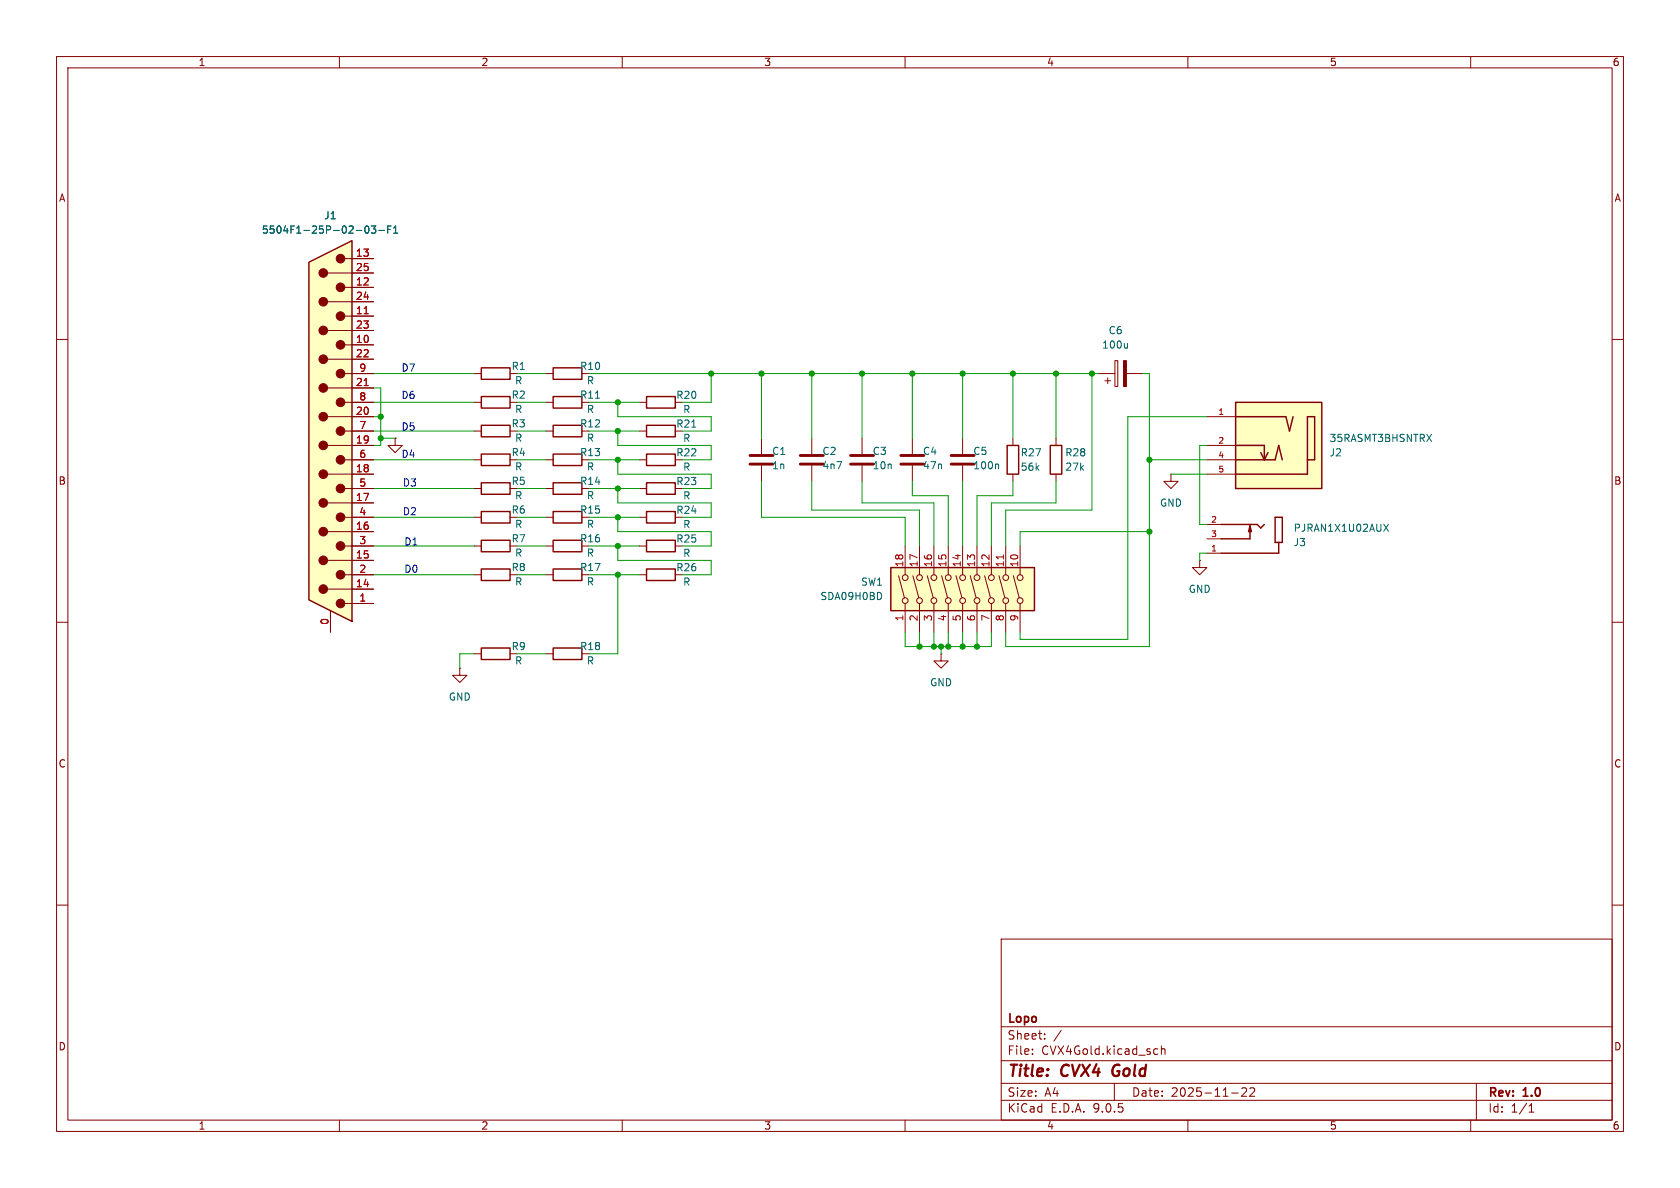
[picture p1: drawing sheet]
<svg xmlns="http://www.w3.org/2000/svg" width="297mm" height="210mm" viewBox="0 0 297 210" stroke-linecap="round" stroke-linejoin="round" font-family="sans-serif">
<g fill="none" stroke="#840000" stroke-width=".18">
<path d="M10 10h277v190h-277zM12 12h273v186h-273zM60 10v2M110 10v2M160 10v2M210 10v2M260 10v2M10 60h2M96.5 66h1.3M179.1 77.5v1.2M186.7 77.5v1.2M285 60h2"/>
<path d="M83.8 91.4h1.3M83.8 86.4h1.3M179.1 83.8v1.3M186.7 83.8v1.3M207 83.8v1.3h1.3l-1.3 1.3-1.3-1.3h1.3M207 83.8h.1M212.1 99.1v1.2h1.3l-1.3 1.3-1.3-1.3h1.3M212.1 99.1h.1M10 110h2M81.3 118.1v1.3h1.2l-1.2 1.3-1.3-1.3h1.3M81.3 118.1h.1M83.8 101.6h1.3"/>
<path d="M83.8 115.6h1.3M96.5 101.6h1.3M96.5 115.6h1.3M285 110h2M10 160h2M177 166h108v32h-108zM285 160h2M60 198v2M110 198v2M160 198v2M177 194.5h108M177 191.5h108"/>
<path d="M177 187.5h108M177 181.5h108M182.5 186.3v.1M182.5 185.5v.1M184.7 183.6v.1M184.7 182.8v.1M187.6 182.1l-1.3 2M197 191.5v3M204.2 185.4l.5 .1M204.7 186.3l-.5 .1M205.3 185.5l.2-.1 .4 .1 .1 .9M205.3 184.9v1.5"/>
<path d="M210 198v2M217.7 193.2h1.2M219.5 192.4l.6-.1 .2 .1 .1 .3-.9 1.1h.9M221 192.4l.5-.1 .2 .1 .1 .3-.9 1.1h.9M260 198v2M261 191.5v6.5M270.3 196.6h.9M270.3 195.5l.4-.4v1.5"/>
</g>
<path d="M196.9 188.5a1.27 1.27 0 0 0 0 1.6" fill="none" stroke="#840000" stroke-width=".4"/>
<path d="M97.8 65h5.1v2.1h-5.1zM178.1 78.7h2v5.1h-2zM185.7 78.7h2v5.1h-2zM85.1 90.4h5.1v2.1h-5.1zM85.1 85.3h5.1v2.1h-5.1zM85.1 100.6h5.1v2h-5.1zM85.1 114.6h5.1v2h-5.1zM97.8 100.6h5.1v2h-5.1zM97.8 114.6h5.1v2h-5.1z" fill="none" stroke="#840000" stroke-width=".25"/>
<path d="M218.4 71.1h15.3v15.3h-15.3z" fill="#ffffc2"/>
<g fill="none" stroke="#840000" stroke-width=".25">
<path d="M85.1 75.2h5.1v2h-5.1zM114.3 70.1h5.1v2h-5.1zM114.3 75.2h5.1v2h-5.1zM218.4 71.1h15.3v15.3h-15.3zM218.4 73.7h8.9l.7 2.5 .6-2.5M218.4 78.7h5.1v2.6M85.1 95.5h5.1v2h-5.1zM114.3 95.5h5.1v2h-5.1zM114.3 90.4h5.1v2.1h-5.1zM114.3 85.3h5.1v2.1h-5.1zM114.3 80.3h5.1v2h-5.1zM215.9 92.7h6.3l.7 .6 .6-.6"/>
<path d="M218.4 81.3h7l.7-2.6 .6 2.6M221 92.7v2.6h-5.1M222.9 80l.6 1.3M224.2 80l-.7 1.3M225.4 91.4h1.3v4.5h-1.3zM226.1 95.9v1.9h-10.2M231.1 81.3h1.3v-7.6h-1.3v10.1h-12.7M114.3 100.6h5.1v2h-5.1z"/>
</g>
<g fill="none" stroke="#840000" stroke-width=".18">
<path d="M83.8 76.2h1.3M113 76.2h1.3M113 71.1h1.3M134.6 77.5v2.8M143.5 77.5v2.8M152.4 77.5v2.8M161.3 77.5v2.8M170.2 77.5v2.8M194.3 66h2.8M195.3 67.3h1M195.8 66.8v1M197.1 63.8h.5v4.5h-.5z"/>
<path d="M199.1 66h2.8M213.4 73.7h5M213.4 78.7h5M83.8 96.5h1.3M113 81.3h1.3M113 96.5h1.3M113 91.4h1.3M113 86.4h1.3M134.6 82.3v2.8M143.5 82.3v2.8M152.4 82.3v2.8M161.3 82.3v2.8"/>
<path d="M170.2 82.3v2.8M213.4 81.3h5M213.4 83.8h5M213.4 92.7h2.5M213.4 95.3h2.5M213.4 97.8h2.5M113 101.6h1.3"/>
</g>
<path d="M221 93l.2 1h-.5z" fill="#840000" stroke="#840000" stroke-width=".25"/>
<path d="M122.3 75.5h.7M199.3 60.7v.8M199.3 61.4l-.2 .1M176.4 82l.1 .2v.7M244.6 92.7l.9 1.2M245.5 92.7l-.9 1.2" fill="none" stroke="#006464" stroke-width=".18"/>
<path d="M198.6 63.8h.5v4.5h-.5z" fill="#840000" stroke="#840000" stroke-width=".18"/>
<path d="M132.6 80.5h4.1M132.6 82h4.1M141.5 80.5h4M141.5 82h4M150.4 80.5h4M150.4 82h4M159.3 80.5h4M159.3 82h4M168.1 80.5h4.1M168.1 82h4.1" fill="none" stroke="#840000" stroke-width=".51"/>
<path d="M157.5 100.3h25.4v7.7h-25.4z" fill="#ffffc2"/>
<g fill="none" stroke="#840000" stroke-width=".18">
<path d="M83.8 66h1.3M83.8 71.1h1.3M83.8 81.3h1.3M96.5 86.4h1.3M160 96.5v5.1M162.6 96.5v5.1M165.1 96.5v5.1M167.6 96.5v5.1M170.2 96.5v5.1M172.7 96.5v5.1M175.3 96.5v5.1M177.8 96.5v5.1"/>
<path d="M180.3 96.5v5.1M158.9 101.8l1 3.9M160 106.7v5.1M161.4 101.8l1 3.9M162.6 106.7v5.1M163.9 101.8l1.1 3.9M165.1 106.7v5.1M166.4 115.6v1.2h1.2l-1.2 1.3-1.3-1.3h1.3M166.4 115.6h.1M166.5 101.8l1 3.9M167.6 106.7v5.1M169 101.8l1.1 3.9"/>
<path d="M170.2 106.7v5.1M171.5 101.8l1.1 3.9M172.7 106.7v5.1M174.1 101.8l1 3.9M175.3 106.7v5.1M176.6 101.8l1 3.9M177.8 106.7v5.1M179.1 101.8l1.1 3.9M180.3 106.7v5.1"/>
<circle cx="160" cy="106.2" r=".51"/>
<circle cx="160" cy="102.1" r=".51"/>
<circle cx="162.6" cy="102.1" r=".51"/>
<circle cx="162.6" cy="106.2" r=".51"/>
<circle cx="165.1" cy="106.2" r=".51"/>
<circle cx="165.1" cy="102.1" r=".51"/>
<circle cx="167.6" cy="106.2" r=".51"/>
<circle cx="167.6" cy="102.1" r=".51"/>
<circle cx="170.2" cy="102.1" r=".51"/>
<circle cx="170.2" cy="106.2" r=".51"/>
<circle cx="172.7" cy="102.1" r=".51"/>
<circle cx="172.7" cy="106.2" r=".51"/>
<circle cx="175.3" cy="102.1" r=".51"/>
<circle cx="175.3" cy="106.2" r=".51"/>
<circle cx="177.8" cy="102.1" r=".51"/>
<circle cx="177.8" cy="106.2" r=".51"/>
<circle cx="180.3" cy="106.2" r=".51"/>
<circle cx="180.3" cy="102.1" r=".51"/>
</g>
<path d="M85.1 65h5.1v2.1h-5.1zM85.1 70.1h5.1v2h-5.1zM85.1 80.3h5.1v2h-5.1zM97.8 85.3h5.1v2.1h-5.1zM157.5 100.3h25.4v7.7h-25.4z" fill="none" stroke="#840000" stroke-width=".25"/>
<path d="M177.4 98.1v.7" fill="none" stroke="#a90000" stroke-width=".18"/>
<path d="M155.7 104.9l.2 .4-.2 .5" fill="none" stroke="#006464" stroke-width=".18"/>
<path d="M54.6 46.4l7.6-3.9v67.4l-7.6-3.9z" fill="#ffffc2"/>
<g fill="none" stroke="#840000" stroke-width=".18">
<path d="M57.9 48.3h8.1M57.9 53.3h8.1M57.9 58.4h8.1M61 45.7h5M61 50.8h5M61 55.9h5M57.9 63.5h8.1M57.9 68.6h8.1M57.9 73.7h8.1M57.9 78.7h8.1M61 61h5M61 66h5"/>
<path d="M61 71.1h5M61 76.2h5M69.8 77.5v1.2h1.3l-1.3 1.3-1.2-1.3h1.2M69.8 77.5h.1M96.5 71.1h1.3M96.5 76.2h1.3M57.9 83.8h8.1M57.9 88.9h8.1M57.9 94h8.1M57.9 99.1h8.1M61 81.3h5M61 86.4h5"/>
<path d="M61 91.4h5M61 96.5h5M96.5 81.3h1.3M96.5 91.4h1.3M96.5 96.5h1.3M57.9 104.1h8.1M58.4 108v3.8M61 101.6h5M61 106.7h5"/>
</g>
<path d="M54.6 46.4l7.6-3.9v67.4l-7.6-3.9zM97.8 70.1h5.1v2h-5.1zM97.8 75.2h5.1v2h-5.1zM97.8 95.5h5.1v2h-5.1zM97.8 90.4h5.1v2.1h-5.1zM97.8 80.3h5.1v2h-5.1z" fill="none" stroke="#840000" stroke-width=".25"/>
<g fill="#840000" stroke="#840000" stroke-width=".18">
<circle cx="60.2" cy="45.7" r=".76"/>
<circle cx="60.2" cy="50.8" r=".76"/>
<circle cx="60.2" cy="55.9" r=".76"/>
<circle cx="60.2" cy="61" r=".76"/>
<circle cx="60.2" cy="66" r=".76"/>
<circle cx="60.2" cy="71.1" r=".76"/>
<circle cx="60.2" cy="76.2" r=".76"/>
<circle cx="60.2" cy="81.3" r=".76"/>
<circle cx="60.2" cy="86.4" r=".76"/>
<circle cx="60.2" cy="91.4" r=".76"/>
<circle cx="60.2" cy="96.5" r=".76"/>
<circle cx="60.2" cy="101.6" r=".76"/>
<circle cx="60.2" cy="106.7" r=".76"/>
<circle cx="57.1" cy="48.3" r=".76"/>
<circle cx="57.1" cy="53.3" r=".76"/>
<circle cx="57.1" cy="58.4" r=".76"/>
<circle cx="57.1" cy="63.5" r=".76"/>
<circle cx="57.1" cy="68.6" r=".76"/>
<circle cx="57.1" cy="73.7" r=".76"/>
<circle cx="57.1" cy="78.7" r=".76"/>
<circle cx="57.1" cy="83.8" r=".76"/>
<circle cx="57.1" cy="88.9" r=".76"/>
<circle cx="57.1" cy="94" r=".76"/>
<circle cx="57.1" cy="99.1" r=".76"/>
<circle cx="57.1" cy="104.1" r=".76"/>
</g>
<path d="M64.4 55.5h.7M64.4 68.2h.7" fill="none" stroke="#a90000" stroke-width=".18"/>
<path d="M65.6 39.9h.8l-.4 .5 .4 .2v.5l-.2 .1-.6-.1M69.2 39.9h-.7v1.3M64.7 40l.1-.1a.68 .68 0 0 1 .4 .7 .68 .68 0 0 1-.4 .6 .84 .84 0 0 1-.1-1.2zM67 40.7h.9M68.5 40.6h.5M69.6 41.2h.7M69.6 40.3l.3-.4v1.3M105.3 70.4h.7" fill="none" stroke="#006464" stroke-width=".18"/>
<g fill="none" stroke="#009600" stroke-width=".18">
<path d="M66 76.2h17.8M66 66h17.8M66 71.1h17.8M66 68.6h1.3v10.1h-1.3M66 73.7h1.3M67.3 77.5h2.5M91.4 76.2h5.1M91.4 66h5.1M91.4 71.1h5.1M104.1 76.2h8.9M104.1 66h90.2M104.1 71.1h8.9"/>
<path d="M109.2 71.1v2.6h16.5v2.5h-5.1M109.2 76.2v2.5h16.5v2.6h-5.1M125.7 66v5.1h-5.1M134.6 66v11.5M143.5 66v11.5M152.4 66v11.5M161.3 66v11.5M170.2 66v11.5M179.1 66v11.5M186.7 66v11.5M193 66v24.2h-15.2v6.3M201.9 66h1.3v48.3h-25.4v-2.5"/>
<path d="M213.4 78.7h-1.3v14h1.3M213.4 73.7h-14v39.3h-19.1v-1.2M66 91.4h17.8M66 86.4h17.8M66 81.3h17.8M66 96.5h17.8M91.4 91.4h5.1M91.4 86.4h5.1M91.4 81.3h5.1M91.4 96.5h5.1M104.1 91.4h8.9M104.1 86.4h8.9"/>
<path d="M104.1 81.3h8.9M104.1 96.5h8.9M109.2 86.4v2.5h16.5v2.5h-5.1M109.2 81.3v2.5h16.5v2.6h-5.1M109.2 91.4v2.6h16.5v2.5h-5.1M109.2 96.5v2.6h16.5v2.5h-5.1M134.6 85.1v6.3h25.4v5.1M143.5 85.1v5.1h19.1v6.3M152.4 85.1v3.8h12.7v7.6M161.3 85.1v2.5h6.3v8.9M170.2 85.1v11.4M179.1 85.1v2.5h-6.4v8.9"/>
<path d="M186.7 85.1v3.8h-11.4v7.6M203.2 81.3h10.2M203.2 94h-22.9v2.5M207 83.8h6.4M213.4 97.8h-1.3v1.3M66 101.6h17.8M83.8 115.6h-2.5v2.5M91.4 101.6h5.1M91.4 115.6h5.1M104.1 101.6h8.9M109.2 101.6v14h-5.1M160 111.8v2.5h15.3v-2.5"/>
<path d="M162.6 111.8v2.5M165.1 111.8v2.5M166.4 114.3v1.3M167.6 111.8v2.5M170.2 111.8v2.5M172.7 111.8v2.5"/>
</g>
<g fill="#009600" stroke="#009600" stroke-width=".18">
<circle cx="67.3" cy="77.5" r=".46"/>
<circle cx="67.3" cy="73.7" r=".46"/>
<circle cx="203.2" cy="94" r=".46"/>
<circle cx="203.2" cy="81.3" r=".46"/>
<circle cx="193" cy="66" r=".46"/>
<circle cx="186.7" cy="66" r=".46"/>
<circle cx="179.1" cy="66" r=".46"/>
<circle cx="161.3" cy="66" r=".46"/>
<circle cx="143.5" cy="66" r=".46"/>
<circle cx="152.4" cy="66" r=".46"/>
<circle cx="170.2" cy="66" r=".46"/>
<circle cx="125.7" cy="66" r=".46"/>
<circle cx="134.6" cy="66" r=".46"/>
<circle cx="109.2" cy="76.2" r=".46"/>
<circle cx="109.2" cy="71.1" r=".46"/>
<circle cx="109.2" cy="81.3" r=".46"/>
<circle cx="109.2" cy="86.4" r=".46"/>
<circle cx="109.2" cy="96.5" r=".46"/>
<circle cx="109.2" cy="91.4" r=".46"/>
<circle cx="109.2" cy="101.6" r=".46"/>
<circle cx="165.1" cy="114.3" r=".46"/>
<circle cx="162.6" cy="114.3" r=".46"/>
<circle cx="166.4" cy="114.3" r=".46"/>
<circle cx="172.7" cy="114.3" r=".46"/>
<circle cx="170.2" cy="114.3" r=".46"/>
<circle cx="167.6" cy="114.3" r=".46"/>
</g>
<g font-size="2.8" fill="#840000">
<text x="178" y="190.9">Title:</text>
<text x="187.7" y="190.9">CVX4</text>
<text x="197.5" y="190.9">Gold</text>
</g>
<g font-size="2.1" fill="#840000">
<text x="178" y="184">Sheet:</text>
<text x="178" y="181.2">Lopo</text>
<text x="178" y="186.7">File:</text>
<text x="184.1" y="186.7">CVX4Gold.kicad_sch</text>
<text x="178" y="196.9">KiCad</text>
<text x="178" y="194.1">Size:</text>
<text x="184.7" y="194.1">A4</text>
<text x="185.7" y="196.9">E.D.A.</text>
<text x="193.3" y="196.9">9.0.5</text>
<text x="200" y="194.1">Date:</text>
<text x="207" y="194.1">2025-11-22</text>
<text x="263" y="194.3">Rev:</text>
<text x="263" y="196.9">Id:</text>
<text x="267.1" y="196.9">1/1</text>
<text x="269.4" y="194.3">1.0</text>
</g>
<g font-size="1.8" fill="#840000">
<text x="35" y="11.9">1</text>
<text x="85" y="11.9">2</text>
<text x="135" y="11.9">3</text>
<text x="185" y="11.9">4</text>
<text x="235" y="11.9">5</text>
<text x="285" y="11.9">6</text>
<text x="10.3" y="35.9">A</text>
<text x="285.3" y="35.9">A</text>
<text x="10.3" y="85.9">B</text>
<text x="285.3" y="85.9">B</text>
<text x="10.3" y="135.9">C</text>
<text x="285.3" y="135.9">C</text>
<text x="10.3" y="185.9">D</text>
<text x="285.3" y="185.9">D</text>
<text x="35" y="199.9">1</text>
<text x="85" y="199.9">2</text>
<text x="135" y="199.9">3</text>
<text x="185" y="199.9">4</text>
<text x="235" y="199.9">5</text>
<text x="285" y="199.9">6</text>
</g>
<g font-size="1.8" fill="#006464">
<text x="46.2" y="41.5">5504F1-25P-02-03-F1</text>
<text x="57.2" y="39">J1</text>
<text x="195.9" y="59.3">C6</text>
<text x="90.3" y="65.6">R1</text>
<text x="102.4" y="65.6">R10</text>
<text x="194.7" y="61.8">100u</text>
<text x="90.4" y="70.7">R2</text>
<text x="91" y="68.1">R</text>
<text x="102.4" y="70.7">R11</text>
<text x="103.7" y="68.1">R</text>
<text x="119.5" y="70.7">R20</text>
<text x="90.4" y="75.8">R3</text>
<text x="91" y="73.2">R</text>
<text x="102.4" y="75.8">R12</text>
<text x="103.7" y="73.2">R</text>
<text x="119.5" y="75.8">R21</text>
<text x="120.7" y="73.3">R</text>
<text x="90.4" y="80.8">R4</text>
<text x="91" y="78.3">R</text>
<text x="91" y="83.4">R</text>
<text x="102.4" y="80.8">R13</text>
<text x="103.7" y="78.3">R</text>
<text x="103.7" y="83.4">R</text>
<text x="119.5" y="80.9">R22</text>
<text x="120.7" y="83.4">R</text>
<text x="120.7" y="78.3">R</text>
<text x="136.4" y="80.6">C1</text>
<text x="136.4" y="83.2">1n</text>
<text x="145.3" y="80.6">C2</text>
<text x="145.3" y="83.2">4n7</text>
<text x="154.2" y="80.6">C3</text>
<text x="154.2" y="83.2">10n</text>
<text x="163.1" y="80.6">C4</text>
<text x="163.1" y="83.2">47n</text>
<text x="172" y="80.6">C5</text>
<text x="172" y="83.2">100n</text>
<text x="180.3" y="83.4">56k</text>
<text x="180.3" y="80.9">R27</text>
<text x="188.2" y="83.4">27k</text>
<text x="188.2" y="80.9">R28</text>
<text x="235" y="80.9">J2</text>
<text x="235" y="78.3">35RASMT3BHSNTRX</text>
<text x="90.4" y="85.9">R5</text>
<text x="91" y="88.5">R</text>
<text x="102.4" y="85.9">R14</text>
<text x="103.7" y="88.5">R</text>
<text x="119.5" y="86">R23</text>
<text x="120.7" y="88.5">R</text>
<text x="205" y="89.8">GND</text>
<text x="90.4" y="91">R6</text>
<text x="91" y="93.5">R</text>
<text x="102.4" y="91">R15</text>
<text x="103.7" y="93.5">R</text>
<text x="119.5" y="91">R24</text>
<text x="120.7" y="93.6">R</text>
<text x="228.6" y="94.2">PJRAN1X1U02AUX</text>
<text x="90.4" y="101.2">R8</text>
<text x="90.4" y="96.1">R7</text>
<text x="91" y="98.6">R</text>
<text x="102.4" y="101.2">R17</text>
<text x="102.4" y="96.1">R16</text>
<text x="103.7" y="98.6">R</text>
<text x="119.5" y="101.2">R26</text>
<text x="119.5" y="96.1">R25</text>
<text x="120.7" y="98.7">R</text>
<text x="228.6" y="96.7">J3</text>
<text x="91" y="103.7">R</text>
<text x="103.7" y="103.7">R</text>
<text x="120.7" y="103.7">R</text>
<text x="144.9" y="106.3">SDA09H0BD</text>
<text x="152.1" y="103.7">SW1</text>
<text x="210.1" y="105">GND</text>
<text x="90.4" y="115.1">R9</text>
<text x="91" y="117.7">R</text>
<text x="102.4" y="115.1">R18</text>
<text x="103.7" y="117.7">R</text>
<text x="79.2" y="124.1">GND</text>
<text x="164.3" y="121.5">GND</text>
</g>
<g font-size="1.8" fill="#a90000">
<text x="62.8" y="45.5">13</text>
<text x="62.8" y="48">25</text>
<text x="62.8" y="50.5">12</text>
<text x="62.8" y="53.1">24</text>
<text x="62.8" y="55.6">11</text>
<text x="62.8" y="58.2">23</text>
<text x="62.8" y="60.7">10</text>
<text x="62.8" y="63.2">22</text>
<text x="63.4" y="65.8">9</text>
<text x="62.8" y="68.3">21</text>
<text x="63.4" y="70.9">8</text>
<text x="62.8" y="73.4">20</text>
<text x="63.4" y="75.9">7</text>
<text x="62.8" y="78.5">19</text>
<text x="62.8" y="83.6">18</text>
<text x="63.4" y="81">6</text>
<text x="62.8" y="88.6">17</text>
<text x="63.4" y="86.1">5</text>
<text x="62.8" y="93.7">16</text>
<text x="63.4" y="91.2">4</text>
<text x="62.8" y="98.8">15</text>
<text x="63.4" y="96.3">3</text>
<text x="63.4" y="101.3">2</text>
<text x="159.8" y="100.4" transform="rotate(-90 159.8 100.4)">18</text>
<text x="162.3" y="100.4" transform="rotate(-90 162.3 100.4)">17</text>
<text x="164.8" y="100.4" transform="rotate(-90 164.8 100.4)">16</text>
<text x="167.4" y="100.4" transform="rotate(-90 167.4 100.4)">15</text>
<text x="169.9" y="100.4" transform="rotate(-90 169.9 100.4)">14</text>
<text x="172.5" y="100.4" transform="rotate(-90 172.5 100.4)">13</text>
<text x="175" y="100.4" transform="rotate(-90 175 100.4)">12</text>
<text x="177.5" y="100.4" transform="rotate(-90 177.5 100.4)">11</text>
<text x="180.1" y="100.4" transform="rotate(-90 180.1 100.4)">10</text>
<text x="62.8" y="103.9">14</text>
<text x="63.4" y="106.4">1</text>
<text x="58.2" y="110.6" transform="rotate(-90 58.2 110.6)">0</text>
<text x="159.8" y="109.9" transform="rotate(-90 159.8 109.9)">1</text>
<text x="162.3" y="109.9" transform="rotate(-90 162.3 109.9)">2</text>
<text x="164.8" y="109.9" transform="rotate(-90 164.8 109.9)">3</text>
<text x="167.4" y="109.9" transform="rotate(-90 167.4 109.9)">4</text>
<text x="169.9" y="109.9" transform="rotate(-90 169.9 109.9)">5</text>
<text x="172.5" y="109.9" transform="rotate(-90 172.5 109.9)">6</text>
<text x="175" y="109.9" transform="rotate(-90 175 109.9)">7</text>
<text x="177.5" y="109.9" transform="rotate(-90 177.5 109.9)">8</text>
<text x="180.1" y="109.9" transform="rotate(-90 180.1 109.9)">9</text>
</g>
<g font-size="1.8" fill="#0000c2">
<text x="70.9" y="65.9">D7</text>
<text x="70.9" y="70.7">D6</text>
<text x="70.9" y="76.3">D5</text>
<text x="70.9" y="81.1">D4</text>
<text x="71.1" y="86.2">D3</text>
<text x="71.1" y="91.3">D2</text>
<text x="71.4" y="96.6">D1</text>
<text x="71.4" y="101.5">D0</text>
</g>
<g font-size="1.4" fill="#a90000">
<text x="215.3" y="73.4">1</text>
<text x="215.3" y="78.5">2</text>
<text x="215.3" y="81">4</text>
<text x="215.3" y="83.6">5</text>
<text x="214" y="92.5">2</text>
<text x="214" y="95">3</text>
<text x="214" y="97.5">1</text>
</g>
</svg>
